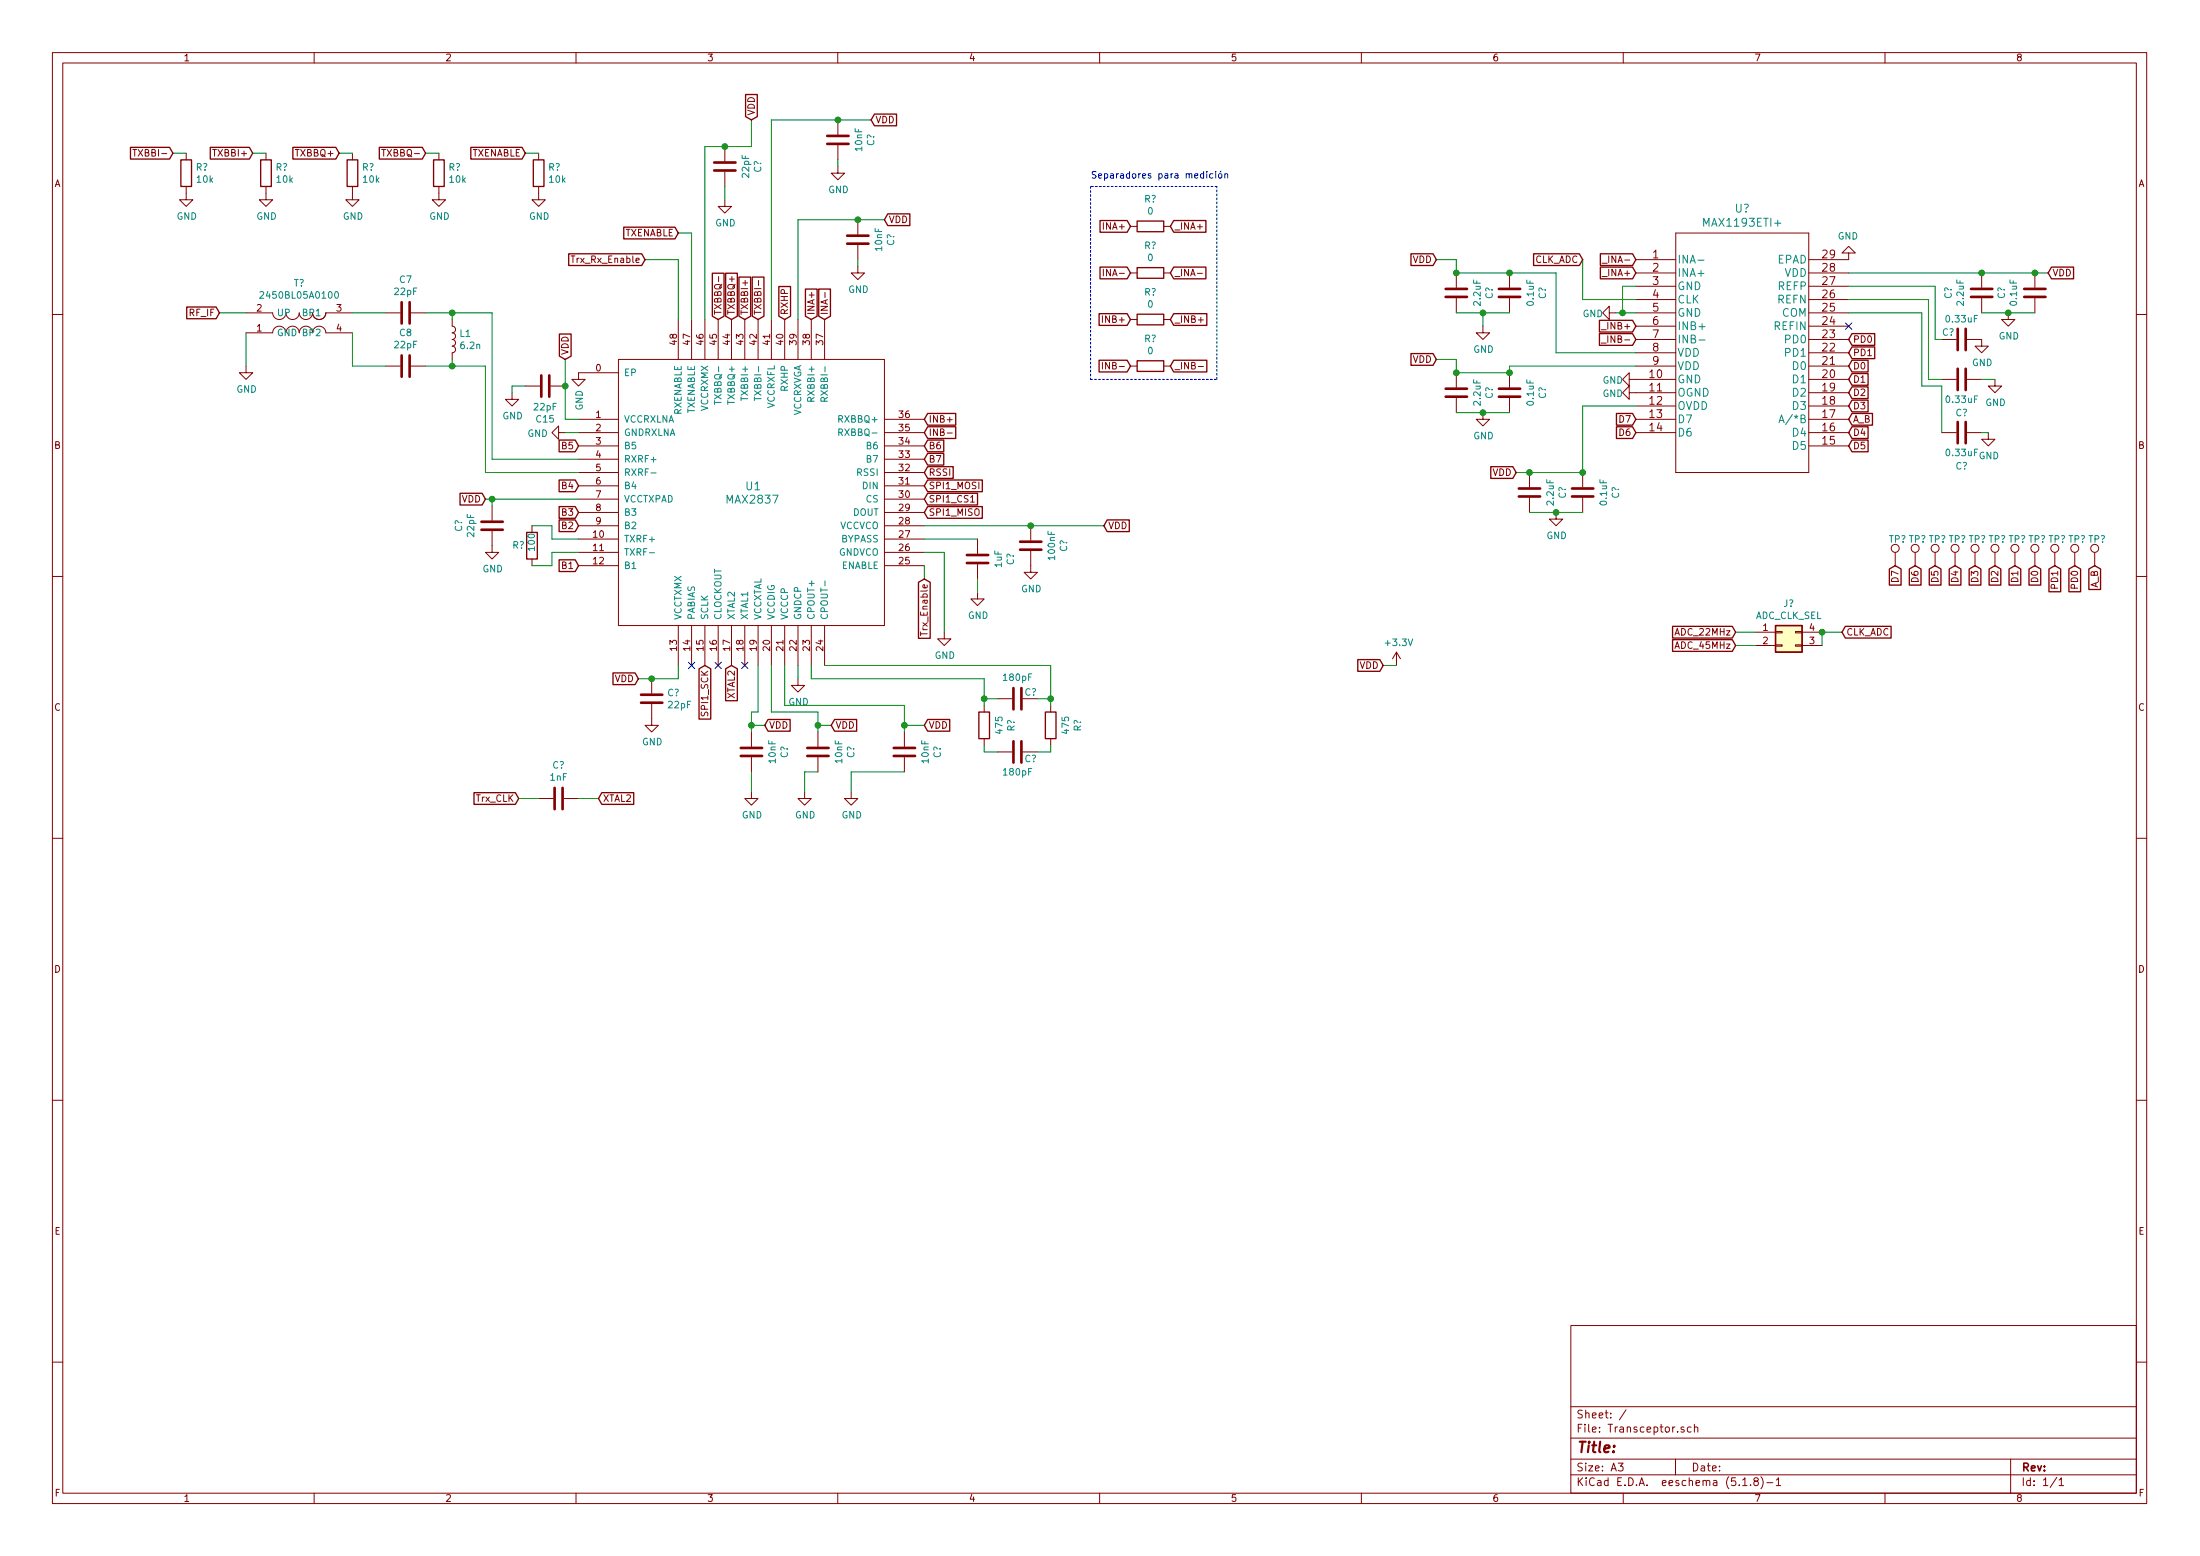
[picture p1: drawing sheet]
<svg xmlns="http://www.w3.org/2000/svg" width="420mm" height="297mm" viewBox="0 0 420 297" stroke-linecap="round" stroke-linejoin="round" font-family="sans-serif">
<g fill="none" stroke="#840000" stroke-width=".19">
<path d="M10 10h400v277h-400zM12 12h396v273.1h-396zM60 10v2M110 10v2M160 10v2M210 10v2M260 10v2M310 10v2M360 10v2M25.4 28.5h.7M25.7 28.5v1.3M35.6 35.6v2.5h1.2l-1.2 1.3-1.3-1.3h1.3"/>
<path d="M35.6 29.2v1.3M50.8 35.6v2.5h1.3l-1.3 1.3-1.3-1.3h1.3M50.8 29.2v1.3M67.3 35.6v2.5h1.3l-1.3 1.3-1.3-1.3h1.3M67.3 29.2v1.3M72.9 28.5h.7M83.8 35.6v2.5h1.3l-1.3 1.3-1.3-1.3h1.3M83.8 29.2v1.3M102.9 35.6v2.5h1.2l-1.2 1.3-1.3-1.3h1.3M102.9 29.2v1.3M138.4 38.1v1.3h1.3l-1.3 1.3-1.2-1.3h1.2M138.4 28v2.8"/>
<path d="M138.4 32.8v2.8M160 31.8v1.3h1.3l-1.3 1.2-1.3-1.2h1.3M160 22.9v2.8M160 27.7v2.8M47 59.7h5.1a1.27 1.27 0 0 0 1.2 1.3 1.27 1.27 0 0 0 1.3-1.3 1.27 1.27 0 0 0 1.3 1.3 1.27 1.27 0 0 0 1.2-1.3 1.27 1.27 0 0 0 1.3 1.3 1.27 1.27 0 0 0 1.3-1.3 1.27 1.27 0 0 0 1.3 1.3 1.27 1.27 0 0 0 1.2-1.3h5.1M73.7 59.7h2.8M78.5 59.7h2.8M137.2 52.8v1M144.9 53.5v1M157.6 55.8v1M163.8 50.8v1.3h1.3l-1.3 1.3-1.2-1.3h1.2M163.8 41.9v2.8"/>
<path d="M163.8 46.8v2.8M210.7 51.4v1.3M215.9 52.1h1.3M215.9 43.2h1.3M222.2 52.1h1.3M222.2 43.2h1.3M228.7 52.2h.9M278.1 52.1v2.8M278.1 56.9v2.8M288.3 52.1v2.8M288.3 56.9v2.8M306 50.3h1"/>
<path d="M307.3 59.7v-1.2l-1.2 1.2 1.2 1.3v-1.3h1.3M312.4 49.6h7.6M312.4 52.1h7.6M312.4 59.7h7.6M312.4 57.2h7.6M312.4 54.6h7.6M320 44.5h25.4v45.7h-25.4zM345.4 52.1h7.7M345.4 59.7h7.7M345.4 57.2h7.7M345.4 54.6h7.7M353.1 48.3h1.2l-1.2-1.3-1.3 1.3h1.3v1.3h-7.7"/>
<path d="M378.5 52.1v2.8M378.5 56.9v2.8M383.5 59.7v1.3h1.3l-1.3 1.3-1.2-1.3h1.2M388.6 52.1v2.8M388.6 56.9v2.8M10 60h2M47 63.5h5.1a1.27 1.27 0 0 1 1.2-1.2 1.27 1.27 0 0 1 1.3 1.2M47 69.9v1.3h1.3l-1.3 1.2-1.3-1.2h1.3M57.1 63.5a1.27 1.27 0 0 1 1.3-1.2 1.27 1.27 0 0 1 1.3 1.2 1.27 1.27 0 0 1 1.3-1.2 1.27 1.27 0 0 1 1.2 1.2h5.1M73.7 69.9h2.8M78.5 69.9h2.8M86.4 61v1.3a.63 .63 0 0 1 .6 .6 .63 .63 0 0 1-.6 .6 .63 .63 0 0 1 .6 .7 .63 .63 0 0 1-.6 .6 .63 .63 0 0 1 .6 .6 .63 .63 0 0 1-.6 .7 .63 .63 0 0 1 .6 .6 .63 .63 0 0 1-.6 .6v1.3"/>
<path d="M97.8 75v1.2h1.3l-1.3 1.3-1.3-1.3h1.3M100.3 73.7h2.8M105.2 73.7h2.7M118.1 68.6h50.8v50.8h-50.8zM118.1 71.2h-7.6v1.2h1.3l-1.3 1.3-1.3-1.3h1.3M129.5 61v7.6M132.1 61v7.6M134.6 61v7.6M137.2 61v7.6M139.7 61v7.6M142.2 61v7.6M144.8 61v7.6"/>
<path d="M147.3 61v7.6M149.9 61v7.6M152.4 61v7.6M154.9 61v7.6M157.5 61v7.6M210.5 60.3v1.3M210.5 69.2v1.2M215.9 69.9h1.3M215.9 61h1.3M222.2 69.9h1.3M222.2 61h1.3M228.9 70h.9"/>
<path d="M278.1 71.2v2.8M278.1 76v2.8M283.2 62.3v1.2h1.3l-1.3 1.3-1.3-1.3h1.3M283.2 78.8v1.2h1.3l-1.3 1.3-1.3-1.3h1.3M288.3 71.2v2.8M288.3 76v2.8M305.8 65.5h1M305.8 63h1M311.1 72.4v-1.2l-1.2 1.2 1.2 1.3v-1.3h8.9M311.1 75v-1.3l-1.2 1.3 1.2 1.2v-1.2h8.9M312.4 77.5h7.6M312.4 69.9h7.6"/>
<path d="M312.4 67.3h7.6M312.4 64.8h7.6M312.4 62.3h7.6M345.4 72.4h7.7M345.4 75h7.7M345.4 77.5h7.7M345.4 69.9h7.7M345.4 67.3h7.7M345.4 64.8h7.7M345.4 62.3h7.7M370.8 72.4h2.8M370.8 64.8h2.8"/>
<path d="M375.7 64.8h2.8v1.3h1.2l-1.2 1.2-1.3-1.2h1.3M375.7 72.4h2.8M381 72.4v1.3h1.3l-1.3 1.3-1.3-1.3h1.3M408 60h2M94 96.6v2.8M106.7 82.6v-1.3l-1.3 1.3 1.3 1.3v-1.3h1.2M110.5 90.2h7.6M110.5 80h7.6M110.5 82.6h7.6M110.5 85.1h7.6M110.5 97.8h7.6M110.5 95.3h7.6"/>
<path d="M110.5 92.7h7.6M110.5 87.7h7.6M168.9 90.2h7.6M168.9 80h7.6M168.9 82.6h7.6M168.9 85.1h7.6M168.9 97.8h7.6M168.9 95.3h7.6M168.9 92.7h7.6M168.9 87.7h7.6M180.9 80.1h1M180.9 82.7h1"/>
<path d="M185.4 95.8h.7M292.1 90.2v2.8M292.1 95v2.8M297.2 97.8v1.3h1.2l-1.2 1.3-1.3-1.3h1.3M302.3 90.2v2.8M302.3 95v2.8M312.4 80h7.6M312.4 82.6h7.6M345.4 80h7.7M345.4 82.6h7.7M345.4 85.1h7.7M370.8 82.6h2.8"/>
<path d="M375.7 82.6h2.8M379.7 82.6v1.3h1.3l-1.3 1.2-1.2-1.2h1.2M10 110h2M94 101.4v4h1.2l-1.2 1.3-1.3-1.3h1.3M101.6 100.4v1.2M101.6 106.7v1.3M110.5 102.9h7.6M110.5 105.4h7.6M110.5 108h7.6M110.5 100.4h7.6M129.5 119.4v7.6M132.1 119.4v7.6"/>
<path d="M134.6 119.4v7.6M137.2 119.4v7.6M139.7 119.4v7.6M142.2 119.4v7.6M144.8 119.4v7.6M147.3 119.4v7.6M149.9 119.4v7.6M152.4 119.4v7.6M154.9 119.4v7.6M157.5 119.4v7.6M168.9 102.9h7.6M168.9 105.4h7.6"/>
<path d="M168.9 108h7.6M168.9 100.4h7.6M186.7 113.1v1.2h1.3l-1.3 1.3-1.3-1.3h1.3M186.7 102.9v2.8M186.7 107.7v2.8M196.8 105.2v4.1h1.3l-1.3 1.2-1.2-1.2h1.2M196.8 100.4v2.8M361.9 105.4v2.6M365.8 105.4v2.6M369.6 105.4v2.6M373.4 105.4v2.6M377.2 105.4v2.6"/>
<path d="M381 105.4v2.6M384.8 105.4v2.6M388.6 105.4v2.6M392.4 105.4v2.6M396.2 105.4v2.6M400 105.4v2.6M408 110h2M124.5 134.4v4.1h1.2l-1.2 1.2-1.3-1.2h1.3M124.5 129.6v2.8M143.5 139.7v2.8M152.4 129.6v1.2h1.3l-1.3 1.3-1.3-1.3h1.3M156.2 139.7v2.8"/>
<path d="M172.7 139.7v2.8M180.3 120.7v1.3h1.3l-1.3 1.2-1.2-1.2h1.2M188 134.7v1.2M190.5 133.4h2.8M200.7 134.7v1.2M266.7 124.5l-.8 1.3M266.7 124.5v2.5M266.7 124.5l.8 1.3M335.3 120.7h3.8M335.3 123.2h3.8M339.1 123.1h1.3v.3h-1.3zM339.1 120.6h1.3v.2h-1.3z"/>
<path d="M342.9 123.1h1.3v.3h-1.3zM342.9 120.6h1.3v.2h-1.3zM344.2 120.7h3.8M344.2 123.2h3.8M102.9 152.4h2.8M107.7 152.4h2.8M143.5 151.2v1.2h1.3l-1.3 1.3-1.3-1.3h1.3M143.5 144.6v2.8M153.7 151.2v1.2h1.2l-1.2 1.3-1.3-1.3h1.3M156.2 144.6v2.8M162.6 151.2v1.2h1.2l-1.2 1.3-1.3-1.3h1.3M172.7 144.6v2.8"/>
<path d="M188 141v1.3M190.5 143.5h2.8M195.3 143.5h2.8M200.7 141v1.3M10 160h2M408 160h2M10 210h2M408 210h2M300 253h108v32.1h-108zM10 260h2M300 278.5h108M300 274.5h108"/>
<path d="M300 268.5h108M309 279.3h1l-.5 .6 .4 .1v.7l-.2 .1-.7-.1M310.5 269.1l-1.2 2M320 278.5v3M321.6 272.5a.37 .37 0 0 0-.6 .1l.1 .2 .5 .2 .1 .1-.2 .3-.5-.1M323 272.5l-.5-.1-.3 .3 .1 .6 .2 .1 .5-.1M323.6 272.5h.1a.37 .37 0 0 1 .6 .1v.8M323.6 271.9v1.5M384 278.5v6.6M408 260h2M60 285.1v1.9M110 285.1v1.9"/>
<path d="M160 285.1v1.9M210 285.1v1.9M260 285.1v1.9M300 281.5h108M310 285.1v1.9M332.8 282.5l.4-.4v1.5M332.8 283.6h.9M334.3 283.5v.1M335.2 282.7l-.3-.2 .1-.2 .2-.2 .5 .1 .1 .2-.1 .2-.5 .1-.3 .3 .1 .5 .2 .1h.3l.3-.3v-.3l-.3-.3M336.3 281.9a1.71 1.71 0 0 1 0 2.3M337.4 283h1.2M339.2 282.5l.4-.4v1.5"/>
<path d="M339.2 283.6h.9M360 285.1v1.9M392.8 282l-1.3 2M393.2 282.5l.5-.4v1.5M393.2 283.6h.9"/>
<circle cx="362" cy="104.7" r=".76"/>
<circle cx="365.8" cy="104.7" r=".76"/>
<circle cx="369.6" cy="104.7" r=".76"/>
<circle cx="373.4" cy="104.7" r=".76"/>
<circle cx="377.2" cy="104.7" r=".76"/>
<circle cx="381" cy="104.7" r=".76"/>
<circle cx="384.8" cy="104.7" r=".76"/>
<circle cx="388.6" cy="104.7" r=".76"/>
<circle cx="392.4" cy="104.7" r=".76"/>
<circle cx="396.2" cy="104.7" r=".76"/>
<circle cx="400.1" cy="104.7" r=".76"/>
</g>
<g fill="none" stroke="#840000" stroke-width=".25">
<path d="M142.4 18h2.2v4.3l-1.1 .6-1.1-.6zM24.9 28.1h7.5l.6 1.1-.6 1.2h-7.5zM34.5 30.5h2.1v5.1h-2.1zM40.2 28.1h7.4l.7 1.1-.7 1.2h-7.4zM49.8 30.5h2v5.1h-2zM55.9 28.1h8.2l.7 1.1-.7 1.2h-8.2zM66.3 30.5h2v5.1h-2zM72.4 28.1h8.2l.7 1.1-.7 1.2h-8.2zM82.8 30.5h2v5.1h-2zM89.9 28.1h9.8l.6 1.1-.6 1.2h-9.8zM101.9 30.5h2v5.1h-2zM167 21.8h4.2v2.2h-4.2l-.6-1.1z"/>
<path d="M35.7 58.6h5.6l.6 1.1-.6 1.1h-5.6zM108.6 48.4h14l.6 1.2-.6 1.1h-14zM119.1 43.4h9.8l.6 1.1-.6 1.1h-9.8zM136 52.2h2.3v8.2l-1.1 .6-1.2-.6zM138.6 52.2h2.2v8.2l-1.1 .6-1.1-.6zM141.1 52.9h2.3v7.5l-1.2 .6-1.1-.6zM143.7 52.9h2.2v7.5l-1.1 .6-1.1-.6zM148.7 54.7h2.3v5.7l-1.1 .6-1.2-.6zM153.8 55.2h2.3v5.2l-1.2 .6-1.1-.6zM156.4 55.2h2.2v5.2l-1.1 .6-1.1-.6zM169.5 40.8h4.3v2.3h-4.3l-.6-1.2zM209.9 59.9h5.4l.6 1.1-.6 1.1h-5.4z"/>
<path d="M210.1 51h5.2l.6 1.1-.6 1.1h-5.2zM210.1 42.1h5.2l.6 1.1-.6 1.1h-5.2zM217.2 42.2h5v2h-5zM217.2 51.1h5v2h-5zM217.2 60h5v2h-5zM224.2 59.9h6.3v2.2h-6.3l-.7-1.1zM224.2 51h6.1v2.2h-6.1l-.7-1.1zM224.2 42.1h6.1v2.2h-6.1l-.7-1.1zM269.5 48.4h4.2l.6 1.2-.6 1.1h-4.2zM292.9 48.4h8.7l.7 1.2-.7 1.1h-8.7zM305.6 48.4h6.2l.6 1.2-.6 1.1h-6.2zM305.6 51h6.2l.6 1.1-.6 1.1h-6.2z"/>
<path d="M391.8 51h4.2v2.2h-4.2l-.6-1.1zM106.8 63.8h2.3v4.2l-1.2 .6-1.1-.6zM177.2 78.9h5.3v2.3h-5.3l-.7-1.2zM209.9 68.8h5.4l.6 1.1-.6 1.1h-5.4zM217.2 68.9h5v2h-5zM224.2 68.8h6.3v2.2h-6.3l-.7-1.1zM269.5 67.5h4.2l.6 1.1-.6 1.1h-4.2zM305.5 63.7h6.3l.6 1.1-.6 1.1h-6.3zM305.5 61.1h6.3l.6 1.2-.6 1.1h-6.3zM308.7 78.9h3.1l.6 1.1-.6 1.2h-3.1zM353.7 73.8h3.1v2.3h-3.1l-.6-1.1zM353.7 63.7h4.3v2.2h-4.3l-.6-1.1z"/>
<path d="M353.7 66.2h4.3v2.3h-4.3l-.6-1.2zM353.7 68.8h3.1v2.2h-3.1l-.6-1.1zM353.7 71.3h3.1v2.2h-3.1l-.6-1.1zM353.7 76.4h3.1v2.2h-3.1l-.6-1.1zM353.7 78.9h3.9v2.3h-3.9l-.6-1.2zM87.9 94.2h4.2l.6 1.1-.6 1.1h-4.2zM106.8 91.6h3.1l.6 1.1-.6 1.2h-3.1zM106.8 84h3.1l.6 1.1-.6 1.1h-3.1zM106.8 96.7h3.1l.6 1.1-.6 1.1h-3.1zM106.8 99.2h3.1l.6 1.2-.6 1.1h-3.1zM177.2 84h3v2.2h-3l-.7-1.1zM177.2 86.5h3v2.3h-3l-.7-1.1z"/>
<path d="M177.2 81.5h5.3v2.2h-5.3l-.7-1.1zM177.2 96.7h10.4v2.2h-10.4l-.7-1.1zM177.2 94.2h9.5v2.2h-9.5l-.7-1.1zM177.2 91.6h10.4v2.3h-10.4l-.7-1.2zM177.2 89.1h4.8v2.2h-4.8l-.7-1.1zM211.5 99.2h4.2v2.3h-4.2l-.7-1.1zM284.7 89.1h4.2l.7 1.1-.7 1.1h-4.2zM308.7 81.5h3.1l.6 1.1-.6 1.1h-3.1zM353.7 81.5h3.1v2.2h-3.1l-.6-1.1zM353.7 84h3.1v2.2h-3.1l-.6-1.1zM100.6 101.6h2v5.1h-2zM106.8 106.9h3.1l.6 1.1-.6 1.1h-3.1z"/>
<path d="M175.4 111.2l1.1-.7 1.1 .7v10.7h-2.2zM319.4 119.6h11.4l.7 1.1-.7 1.1h-11.4zM339.1 119.4h5.1v5.1h-5.1zM352.4 119.6h8.8v2.2h-8.8l-.6-1.1zM360.8 108.6l1.1-.6 1.2 .6v3.1h-2.3zM364.6 108.6l1.2-.6 1.1 .6v3.1h-2.3zM368.5 108.6l1.1-.6 1.1 .6v3.1h-2.2zM372.3 108.6l1.1-.6 1.1 .6v3.1h-2.2zM376.1 108.6l1.1-.6 1.1 .6v3.1h-2.2zM379.9 108.6l1.1-.6 1.1 .6v3.1h-2.2zM383.7 108.6l1.1-.6 1.1 .6v3.1h-2.2zM387.5 108.6l1.1-.6 1.1 .6v3.1h-2.2z"/>
<path d="M391.3 108.6l1.1-.6 1.1 .6v4.4h-2.2zM395.1 108.6l1.1-.6 1.2 .6v4.4h-2.3zM398.9 108.6l1.1-.6 1.2 .6v3.9h-2.3zM117.1 128.5h4.2l.6 1.1-.6 1.1h-4.2zM133.5 127.7l1.1-.7 1.1 .7v9.6h-2.2zM138.6 127.7l1.1-.7 1.1 .7v6.1h-2.2zM146.7 137.3h4.2v2.3h-4.2l-.7-1.1zM159.4 137.3h4.2v2.3h-4.2l-.7-1.1zM177.2 137.3h4.2v2.3h-4.2l-.7-1.1zM186.9 135.9h2.1v5.1h-2.1zM199.6 135.9h2.1v5.1h-2.1zM259.3 125.9h4.2l.7 1.1-.7 1.2h-4.2z"/>
<path d="M319.4 122.1h11.4l.7 1.1-.7 1.1h-11.4zM90.5 151.3h7.9l.7 1.1-.7 1.2h-7.9zM114.9 151.3h6.1v2.3h-6.1l-.6-1.2z"/>
</g>
<g fill="none" stroke="#008484" stroke-width=".19">
<path d="M49.6 55.8l.5-.1 .3 .3-.8 .9h.8M64 55.8l.2-.1a.67 .67 0 0 1 .5 .6 .67 .67 0 0 1-.5 .6l-.3-.4zM324.3 49.7h1.1M136.4 76.5v.7M144.1 75.8v.7M157.4 76.6v-.6l-.2-.1h-.3l-.1 .7h1.2M158 75.9l-.6 .4M324.5 64.9h1.1M124.3 90.3h1M160.2 82.5l.7-.1v-.4l-.7-.1v1.2M339.8 80.7l.4-1.5 .5 1.5M339.9 80.3h.7"/>
<path d="M124 105.5h1M157.6 110.9v.9"/>
</g>
<g fill="none" stroke="#840000" stroke-width=".51">
<path d="M136.4 31h4.1M136.4 32.5h4.1M158 25.9h4.1M158 27.5h4.1M76.7 57.7v4.1M78.2 57.7v4.1M161.8 45h4.1M161.8 46.5h4.1M276.1 56.7h4.1M276.1 55.2h4.1M286.3 56.7h4M286.3 55.2h4"/>
<path d="M376.4 56.7h4.1M376.4 55.2h4.1M386.6 56.7h4.1M386.6 55.2h4.1M76.7 67.9v4M78.2 67.9v4M103.4 71.7v4M104.9 71.7v4M276.1 74.2h4.1M276.1 75.7h4.1M286.3 74.2h4M286.3 75.7h4"/>
<path d="M373.9 62.8v4M373.9 70.4v4.1M375.4 62.8v4M375.4 70.4v4.1M91.9 99.6h4.1M290.1 93.3h4M290.1 94.8h4M300.2 93.3h4.1M300.2 94.8h4.1M373.9 80.6v4M375.4 80.6v4M91.9 101.1h4.1"/>
<path d="M184.7 106h4M184.7 107.5h4M194.8 103.4h4.1M194.8 104.9h4.1M122.4 134.1h4.1M122.4 132.6h4.1M193.5 131.4v4M195.1 131.4v4M105.9 150.4v4.1M107.4 150.4v4.1M141.5 142.8h4M141.5 144.3h4"/>
<path d="M154.2 142.8h4M154.2 144.3h4M170.7 142.8h4.1M170.7 144.3h4.1M193.5 141.5v4.1M195.1 141.5v4.1"/>
</g>
<path d="M339.1 119.4h5.1v5.1h-5.1z" fill="#ffffc2" stroke="#ffffc2" stroke-width=".19"/>
<path d="M208.3 35.6v36.8M232.4 35.6h-24.1M208.3 72.4h24.1M232.4 72.4v-36.8" fill="none" stroke="#0000c2" stroke-width=".19" stroke-dasharray=".4 .4"/>
<g fill="none" stroke="#008400" stroke-width=".19">
<path d="M33 29.2h2.6M48.3 29.2h2.5M64.8 29.2h2.5M81.3 29.2h2.5M100.3 29.2h2.6M138.4 35.6v2.5M143.5 22.9v5.1h-8.9v33M160 30.5v1.3M166.4 22.9h-19.1v38.1M41.9 59.7h5.1M67.3 59.7h6.4M81.3 59.7h12.7v28h16.5"/>
<path d="M86.4 59.7v1.3M123.2 49.6h6.3v11.4M129.5 44.5h2.6v16.5M163.8 49.6v1.2M168.9 41.9h-16.5v19.1M274.3 49.6h3.8v2.5h19.1v15.2h15.2M278.1 59.7h10.2M283.2 59.7v2.6M302.3 49.6v7.6h10.1M308.6 59.7h3.8M312.4 54.6h-2.5v5.1M353.1 54.6h16.5v10.2h1.2"/>
<path d="M353.1 59.7h13.9v14h3.8v8.9M353.1 57.2h15.2v15.2h2.5M353.1 52.1h38.1M378.5 59.7h10.1M47 63.5v6.4M67.3 63.5v6.4h6.4M81.3 69.9h11.4v20.3h17.8M86.4 68.6v1.3M100.3 73.7h-2.5v1.3M107.9 68.6v11.4h2.6M274.3 68.6h3.8v2.6h10.2v-1.3h24.1M278.1 78.8h10.2"/>
<path d="M312.4 77.5h-10.1v12.7h-12.7M378.5 72.4h2.5M92.7 95.3h17.8M94 95.3v1.3M107.9 82.6h2.6M292.1 97.8h10.2M378.5 82.6h1.2M101.6 100.4h3.8v2.5h5.1M110.5 105.4h-5.1v2.6h-3.8M176.5 108v2.5M176.5 100.4h34.3M176.5 105.4h3.8v15.3"/>
<path d="M176.5 102.9h10.2M186.7 110.5v2.6M129.5 127v2.6h-7.6M143.5 138.5h2.5M144.8 127v8.9h-1.3v3.8M147.3 127v8.9h8.9v3.8M149.9 127v7.7h22.8v5M152.4 127v2.6M154.9 127v2.6h33.1v5.1M156.2 138.5h2.5M157.5 127h43.2v7.7M172.7 138.5h3.8"/>
<path d="M188 133.4h2.5M198.1 133.4h2.6M264.2 127h2.5M331.5 120.7h3.8M331.5 123.2h3.8M351.8 120.7h-3.8v2.5M99.1 152.4h3.8M110.5 152.4h3.8M143.5 147.4v3.8M156.2 147.4h-2.5v3.8M172.7 147.4h-10.1v3.8M188 142.3v1.2h2.5"/>
<path d="M200.7 142.3v1.2h-2.6"/>
</g>
<path d="M230.5 32.7v.2M231.6 33.2h-.3l-.3 .2 .1 .5h.5M232.2 32.7v.2M232.2 33.2v.8M232.8 33.2h.3l.3 .2v.4l-.3 .2-.3-.1-.1-.1zM233.2 32.7l-.2 .2M233.9 33.3l.2-.1h.3l.1 .8M233.9 33.2v.8" fill="none" stroke="#0000c2" stroke-width=".19"/>
<g fill="#008400" stroke="#008400" stroke-width=".25">
<circle cx="172.7" cy="138.5" r=".51"/>
<circle cx="108" cy="73.7" r=".51"/>
<circle cx="383.5" cy="59.7" r=".51"/>
<circle cx="86.4" cy="69.9" r=".51"/>
<circle cx="278.1" cy="71.2" r=".51"/>
<circle cx="378.5" cy="52.1" r=".51"/>
<circle cx="94" cy="95.3" r=".51"/>
<circle cx="163.8" cy="41.9" r=".51"/>
<circle cx="288.3" cy="52.1" r=".51"/>
<circle cx="196.9" cy="100.4" r=".51"/>
<circle cx="288.3" cy="71.2" r=".51"/>
<circle cx="86.4" cy="59.7" r=".51"/>
<circle cx="283.2" cy="78.8" r=".51"/>
<circle cx="297.2" cy="97.8" r=".51"/>
<circle cx="156.2" cy="138.5" r=".51"/>
<circle cx="283.2" cy="59.7" r=".51"/>
<circle cx="302.3" cy="90.2" r=".51"/>
<circle cx="160" cy="22.9" r=".51"/>
<circle cx="124.5" cy="129.6" r=".51"/>
<circle cx="278.1" cy="52.1" r=".51"/>
<circle cx="200.7" cy="133.4" r=".51"/>
<circle cx="143.5" cy="138.5" r=".51"/>
<circle cx="138.4" cy="28" r=".51"/>
<circle cx="188" cy="133.4" r=".51"/>
<circle cx="388.6" cy="52.1" r=".51"/>
<circle cx="292.1" cy="90.2" r=".51"/>
<circle cx="348" cy="120.7" r=".51"/>
<circle cx="309.9" cy="59.7" r=".51"/>
</g>
<path d="M352.5 61.7l1.2 1.2M353.7 61.7l-1.2 1.2M131.5 126.4l1.2 1.2M132.7 126.4l-1.2 1.2M136.6 126.4l1.2 1.2M137.8 126.4l-1.2 1.2M141.6 126.4l1.2 1.2M142.8 126.4l-1.2 1.2" fill="none" stroke="#000084" stroke-width=".19"/>
<text font-size="2.8" fill="#840000" x="301" y="277.3">Title:</text>
<g font-size="2.1" fill="#008484">
<text x="331.3" y="40.6">U?</text>
<text x="325.8" y="43.3">MAX1193ETI+</text>
<text x="320.3" y="50.3">INA-</text>
<text x="320.3" y="52.8">INA+</text>
<text x="339.4" y="50.3">EPAD</text>
<text x="340.8" y="52.8">VDD</text>
<text x="320.3" y="55.4">GND</text>
<text x="320.3" y="57.9">CLK</text>
<text x="339.5" y="57.9">REFN</text>
<text x="339.6" y="55.4">REFP</text>
<text x="320.3" y="60.5">GND</text>
<text x="320.3" y="63">INB+</text>
<text x="320.3" y="65.5">INB-</text>
<text x="338.9" y="63">REFIN</text>
<text x="340.3" y="60.5">COM</text>
<text x="341.1" y="65.5">PD0</text>
<text x="320.3" y="68.1">VDD</text>
<text x="320.3" y="70.6">VDD</text>
<text x="341.1" y="68.1">PD1</text>
<text x="342.5" y="70.6">D0</text>
<text x="320.3" y="73.2">GND</text>
<text x="320.3" y="75.7">OGND</text>
<text x="342.5" y="75.7">D2</text>
<text x="342.5" y="73.2">D1</text>
<text x="320.3" y="78.2">OVDD</text>
<text x="320.3" y="80.8">D7</text>
<text x="320.3" y="83.3">D6</text>
<text x="340.8" y="80.8">A/*B</text>
<text x="342.5" y="83.3">D4</text>
<text x="342.5" y="78.2">D3</text>
<text x="342.5" y="85.9">D5</text>
<text x="142.5" y="93.6">U1</text>
<text x="138.9" y="96.1">MAX2837</text>
</g>
<g font-size="2.1" fill="#840000">
<text x="315.6" y="49.3">1</text>
<text x="315.6" y="51.9">2</text>
<text x="348.1" y="51.9">28</text>
<text x="348.1" y="49.3">29</text>
<text x="315.6" y="54.4">3</text>
<text x="315.6" y="56.9">4</text>
<text x="315.6" y="59.5">5</text>
<text x="348.1" y="59.5">25</text>
<text x="348.1" y="56.9">26</text>
<text x="348.1" y="54.4">27</text>
<text x="315.6" y="62">6</text>
<text x="315.6" y="64.6">7</text>
<text x="348.1" y="64.6">23</text>
<text x="348.1" y="62">24</text>
<text x="315.6" y="67.1">8</text>
<text x="315.6" y="69.6">9</text>
<text x="348.1" y="69.6">21</text>
<text x="348.1" y="67.1">22</text>
<text x="315.1" y="72.2">10</text>
<text x="315.1" y="74.7">11</text>
<text x="315.1" y="77.3">12</text>
<text x="348.1" y="77.3">18</text>
<text x="348.1" y="74.7">19</text>
<text x="348.1" y="72.2">20</text>
<text x="315.1" y="79.8">13</text>
<text x="315.1" y="82.3">14</text>
<text x="348.1" y="82.3">16</text>
<text x="348.1" y="79.8">17</text>
<text x="348.1" y="84.9">15</text>
<text x="301" y="273.5">File: Transceptor.sch</text>
<text x="301" y="270.8">Sheet: /</text>
<text x="301" y="280.9">Size: A3</text>
<text x="323" y="280.9">Date:</text>
<text x="386" y="280.9">Rev:</text>
<text x="301" y="283.7">KiCad E.D.A. eeschema (5.1.8)-1</text>
<text x="386" y="283.7">Id: 1/1</text>
</g>
<g font-size="1.8" fill="#840000">
<text x="35" y="11.7">1</text>
<text x="85" y="11.7">2</text>
<text x="135" y="11.7">3</text>
<text x="185" y="11.7">4</text>
<text x="235" y="11.7">5</text>
<text x="285" y="11.7">6</text>
<text x="335" y="11.7">7</text>
<text x="385" y="11.7">8</text>
<text x="144.1" y="22.1" transform="rotate(-90 144.1 22.1)">VDD</text>
<text x="167.2" y="23.5">VDD</text>
<text x="26.3" y="29.9">TXBBI-</text>
<text x="41.1" y="29.9">TXBBI+</text>
<text x="56.8" y="29.9">TXBBQ+</text>
<text x="73.7" y="29.9">TXBBQ-</text>
<text x="90" y="29.9">TXENABLE</text>
<text x="10.4" y="35.7">A</text>
<text x="408.4" y="35.7">A</text>
<text x="119.2" y="45.1">TXENABLE</text>
<text x="169.7" y="42.6">VDD</text>
<text x="211" y="43.9">INA+</text>
<text x="224.3" y="43.9">_INA+</text>
<text x="109.6" y="50.2">Trx_Rx_Enable</text>
<text x="211.5" y="52.7">INA-</text>
<text x="224.3" y="52.7">_INA-</text>
<text x="269.8" y="50.2">VDD</text>
<text x="293" y="50.2">CLK_ADC</text>
<text x="306.6" y="52.7">_INA+</text>
<text x="307" y="50.2">_INA-</text>
<text x="391.9" y="52.7">VDD</text>
<text x="49" y="59.5">2</text>
<text x="64.3" y="59.5">3</text>
<text x="36.2" y="60.4">RF_IF</text>
<text x="49" y="63.3">1</text>
<text x="64.3" y="63.3">4</text>
<text x="129.3" y="65.8" transform="rotate(-90 129.3 65.8)">48</text>
<text x="131.8" y="65.8" transform="rotate(-90 131.8 65.8)">47</text>
<text x="134.4" y="65.8" transform="rotate(-90 134.4 65.8)">46</text>
<text x="136.9" y="65.8" transform="rotate(-90 136.9 65.8)">45</text>
<text x="137.8" y="60.2" transform="rotate(-90 137.8 60.2)">TXBBQ-</text>
<text x="139.4" y="65.8" transform="rotate(-90 139.4 65.8)">44</text>
<text x="140.3" y="60.2" transform="rotate(-90 140.3 60.2)">TXBBQ+</text>
<text x="142" y="65.8" transform="rotate(-90 142 65.8)">43</text>
<text x="142.9" y="60.2" transform="rotate(-90 142.9 60.2)">TXBBI+</text>
<text x="144.5" y="65.8" transform="rotate(-90 144.5 65.8)">42</text>
<text x="145.4" y="60.2" transform="rotate(-90 145.4 60.2)">TXBBI-</text>
<text x="147.1" y="65.8" transform="rotate(-90 147.1 65.8)">41</text>
<text x="149.6" y="65.8" transform="rotate(-90 149.6 65.8)">40</text>
<text x="150.5" y="60.2" transform="rotate(-90 150.5 60.2)">RXHP</text>
<text x="152.1" y="65.8" transform="rotate(-90 152.1 65.8)">39</text>
<text x="154.7" y="65.8" transform="rotate(-90 154.7 65.8)">38</text>
<text x="155.6" y="60.2" transform="rotate(-90 155.6 60.2)">INA+</text>
<text x="157.2" y="65.8" transform="rotate(-90 157.2 65.8)">37</text>
<text x="158.1" y="60.2" transform="rotate(-90 158.1 60.2)">INA-</text>
<text x="211" y="61.6">INB+</text>
<text x="224.3" y="61.6">_INB+</text>
<text x="306.6" y="62.9">_INB+</text>
<text x="307" y="65.4">_INB-</text>
<text x="353.8" y="65.4">PD0</text>
<text x="108.6" y="67.8" transform="rotate(-90 108.6 67.8)">VDD</text>
<text x="113.8" y="70.9">0</text>
<text x="211.5" y="70.5">INB-</text>
<text x="224.3" y="70.5">_INB-</text>
<text x="269.8" y="69.3">VDD</text>
<text x="353.8" y="68">PD1</text>
<text x="353.8" y="70.5">D0</text>
<text x="353.8" y="75.6">D2</text>
<text x="353.8" y="73.1">D1</text>
<text x="113.8" y="79.8">1</text>
<text x="113.8" y="82.3">2</text>
<text x="171.8" y="82.3">35</text>
<text x="171.8" y="79.8">36</text>
<text x="177.3" y="80.7">INB+</text>
<text x="177.3" y="83.2">INB-</text>
<text x="309.4" y="83.2">D6</text>
<text x="309.4" y="80.7">D7</text>
<text x="353.8" y="78.1">D3</text>
<text x="353.8" y="80.7">A_B</text>
<text x="353.8" y="83.2">D4</text>
<text x="10.4" y="85.7">B</text>
<text x="107.4" y="85.8">B5</text>
<text x="113.8" y="84.9">3</text>
<text x="113.8" y="87.4">4</text>
<text x="113.8" y="90">5</text>
<text x="171.8" y="90">32</text>
<text x="171.8" y="87.4">33</text>
<text x="171.8" y="84.9">34</text>
<text x="177.3" y="85.8">B6</text>
<text x="177.3" y="88.3">B7</text>
<text x="353.8" y="85.8">D5</text>
<text x="408.4" y="85.7">B</text>
<text x="88.2" y="95.9">VDD</text>
<text x="107.4" y="93.4">B4</text>
<text x="113.8" y="92.5">6</text>
<text x="113.8" y="95">7</text>
<text x="171.8" y="95">30</text>
<text x="171.8" y="92.5">31</text>
<text x="177.3" y="95.9">SPI1_CS1</text>
<text x="177.3" y="93.4">SPI1_MOSI</text>
<text x="177.3" y="90.8">RSSI</text>
<text x="285" y="90.8">VDD</text>
<text x="107.4" y="98.5">B3</text>
<text x="107.4" y="101">B2</text>
<text x="113.8" y="97.6">8</text>
<text x="113.8" y="100.1">9</text>
<text x="171.8" y="100.1">28</text>
<text x="171.8" y="97.6">29</text>
<text x="177.3" y="98.5">SPI1_MISO</text>
<text x="211.6" y="101">VDD</text>
<text x="113.3" y="102.7">10</text>
<text x="113.3" y="105.2">11</text>
<text x="113.3" y="107.7">12</text>
<text x="171.8" y="107.7">25</text>
<text x="171.8" y="105.2">26</text>
<text x="171.8" y="102.7">27</text>
<text x="107.4" y="108.6">B1</text>
<text x="362.6" y="111" transform="rotate(-90 362.6 111)">D7</text>
<text x="366.4" y="111" transform="rotate(-90 366.4 111)">D6</text>
<text x="370.2" y="111" transform="rotate(-90 370.2 111)">D5</text>
<text x="374" y="111" transform="rotate(-90 374 111)">D4</text>
<text x="377.8" y="111" transform="rotate(-90 377.8 111)">D3</text>
<text x="381.6" y="111" transform="rotate(-90 381.6 111)">D2</text>
<text x="385.4" y="111" transform="rotate(-90 385.4 111)">D1</text>
<text x="389.3" y="111" transform="rotate(-90 389.3 111)">D0</text>
<text x="393.1" y="112.2" transform="rotate(-90 393.1 112.2)">PD1</text>
<text x="396.9" y="112.2" transform="rotate(-90 396.9 112.2)">PD0</text>
<text x="400.7" y="112.3" transform="rotate(-90 400.7 112.3)">A_B</text>
<text x="129.3" y="124.2" transform="rotate(-90 129.3 124.2)">13</text>
<text x="131.8" y="124.2" transform="rotate(-90 131.8 124.2)">14</text>
<text x="134.4" y="124.2" transform="rotate(-90 134.4 124.2)">15</text>
<text x="136.9" y="124.2" transform="rotate(-90 136.9 124.2)">16</text>
<text x="139.4" y="124.2" transform="rotate(-90 139.4 124.2)">17</text>
<text x="142" y="124.2" transform="rotate(-90 142 124.2)">18</text>
<text x="144.5" y="124.2" transform="rotate(-90 144.5 124.2)">19</text>
<text x="147.1" y="124.2" transform="rotate(-90 147.1 124.2)">20</text>
<text x="149.6" y="124.2" transform="rotate(-90 149.6 124.2)">21</text>
<text x="152.1" y="124.2" transform="rotate(-90 152.1 124.2)">22</text>
<text x="154.7" y="124.2" transform="rotate(-90 154.7 124.2)">23</text>
<text x="157.2" y="124.2" transform="rotate(-90 157.2 124.2)">24</text>
<text x="177.2" y="120.8" transform="rotate(-90 177.2 120.8)">Trx_Enable</text>
<text x="320.3" y="121.3">ADC_22MHz</text>
<text x="320.3" y="123.9">ADC_45MHz</text>
<text x="336.7" y="120.4">1</text>
<text x="336.7" y="123">2</text>
<text x="345.6" y="123">3</text>
<text x="345.6" y="120.4">4</text>
<text x="352.6" y="121.3">CLK_ADC</text>
<text x="117.4" y="130.2">VDD</text>
<text x="259.6" y="127.7">VDD</text>
<text x="10.4" y="135.7">C</text>
<text x="135.3" y="136.4" transform="rotate(-90 135.3 136.4)">SPI1_SCK</text>
<text x="140.3" y="133.4" transform="rotate(-90 140.3 133.4)">XTAL2</text>
<text x="408.4" y="135.7">C</text>
<text x="146.8" y="139.1">VDD</text>
<text x="159.5" y="139.1">VDD</text>
<text x="177.3" y="139.1">VDD</text>
<text x="90.9" y="153.1">Trx_CLK</text>
<text x="115.1" y="153.1">XTAL2</text>
<text x="10.4" y="185.7">D</text>
<text x="408.4" y="185.7">D</text>
<text x="10.4" y="235.7">E</text>
<text x="408.4" y="235.7">E</text>
<text x="10.5" y="285.7">F</text>
<text x="35" y="286.7">1</text>
<text x="85" y="286.7">2</text>
<text x="135" y="286.7">3</text>
<text x="185" y="286.7">4</text>
<text x="235" y="286.7">5</text>
<text x="285" y="286.7">6</text>
<text x="335" y="286.7">7</text>
<text x="385" y="286.7">8</text>
<text x="408.5" y="285.7">F</text>
</g>
<g font-size="1.8" fill="#008484">
<text x="164.7" y="28.8" transform="rotate(-90 164.7 28.8)">10nF</text>
<text x="167" y="27.9" transform="rotate(-90 167 27.9)">C?</text>
<text x="37.4" y="32.6">R?</text>
<text x="37.7" y="34.9">10k</text>
<text x="52.7" y="32.6">R?</text>
<text x="52.9" y="34.9">10k</text>
<text x="69.2" y="32.6">R?</text>
<text x="69.4" y="34.9">10k</text>
<text x="85.7" y="32.6">R?</text>
<text x="85.9" y="34.9">10k</text>
<text x="104.7" y="32.6">R?</text>
<text x="105" y="34.9">10k</text>
<text x="143.1" y="33.8" transform="rotate(-90 143.1 33.8)">22pF</text>
<text x="145.4" y="33" transform="rotate(-90 145.4 33)">C?</text>
<text x="33.7" y="41.9">GND</text>
<text x="49" y="41.9">GND</text>
<text x="65.5" y="41.9">GND</text>
<text x="82" y="41.9">GND</text>
<text x="101" y="41.9">GND</text>
<text x="158.2" y="36.9">GND</text>
<text x="218.5" y="38.6">R?</text>
<text x="219.2" y="41">0</text>
<text x="136.6" y="43.2">GND</text>
<text x="168.5" y="47.8" transform="rotate(-90 168.5 47.8)">10nF</text>
<text x="170.8" y="46.9" transform="rotate(-90 170.8 46.9)">C?</text>
<text x="218.5" y="47.5">R?</text>
<text x="351" y="45.7">GND</text>
<text x="219.2" y="49.8">0</text>
<text x="50.4" y="57">2450BL05A0100</text>
<text x="56.1" y="54.7">T?</text>
<text x="75.4" y="56.3">22pF</text>
<text x="76.4" y="54">C7</text>
<text x="162" y="55.9">GND</text>
<text x="218.5" y="56.4">R?</text>
<text x="219.2" y="58.7">0</text>
<text x="282.8" y="58.2" transform="rotate(-90 282.8 58.2)">2.2uF</text>
<text x="285.1" y="57.1" transform="rotate(-90 285.1 57.1)">C?</text>
<text x="292.9" y="58.2" transform="rotate(-90 292.9 58.2)">0.1uF</text>
<text x="295.2" y="57.1" transform="rotate(-90 295.2 57.1)">C?</text>
<text x="372.7" y="57.1" transform="rotate(-90 372.7 57.1)">C?</text>
<text x="375.1" y="58.2" transform="rotate(-90 375.1 58.2)">2.2uF</text>
<text x="382.9" y="57.1" transform="rotate(-90 382.9 57.1)">C?</text>
<text x="385.2" y="58.2" transform="rotate(-90 385.2 58.2)">0.1uF</text>
<text x="52.8" y="64.2">GND</text>
<text x="52.8" y="60.4">UP</text>
<text x="58" y="60.4">BP1</text>
<text x="58" y="64.2">BP2</text>
<text x="76.4" y="64.2">C8</text>
<text x="87.9" y="64.3">L1</text>
<text x="218.5" y="65.3">R?</text>
<text x="302.3" y="60.5">GND</text>
<text x="370.9" y="64.1">C?</text>
<text x="371.8" y="61.6">0.33uF</text>
<text x="381.7" y="64.8">GND</text>
<text x="75.4" y="66.5">22pF</text>
<text x="88.1" y="66.6">6.2n</text>
<text x="119.1" y="71.8">EP</text>
<text x="219.2" y="67.6">0</text>
<text x="281.4" y="67.3">GND</text>
<text x="376.6" y="69.9">GND</text>
<text x="45.2" y="75">GND</text>
<text x="137.8" y="76.4" transform="rotate(-90 137.8 76.4)">TXBBQ-</text>
<text x="140.3" y="76.8" transform="rotate(-90 140.3 76.8)">TXBBQ+</text>
<text x="142.9" y="76" transform="rotate(-90 142.9 76)">TXBBI+</text>
<text x="145.4" y="75.5" transform="rotate(-90 145.4 75.5)">TXBBI-</text>
<text x="148" y="78" transform="rotate(-90 148 78)">VCCRXFL</text>
<text x="150.5" y="74.5" transform="rotate(-90 150.5 74.5)">RXHP</text>
<text x="155.6" y="76.2" transform="rotate(-90 155.6 76.2)">RXBBI+</text>
<text x="158.1" y="75.7" transform="rotate(-90 158.1 75.7)">RXBBI-</text>
<text x="282.8" y="77.3" transform="rotate(-90 282.8 77.3)">2.2uF</text>
<text x="285.1" y="76.1" transform="rotate(-90 285.1 76.1)">C?</text>
<text x="292.9" y="77.3" transform="rotate(-90 292.9 77.3)">0.1uF</text>
<text x="295.2" y="76.1" transform="rotate(-90 295.2 76.1)">C?</text>
<text x="306.1" y="73.2">GND</text>
<text x="306.1" y="75.8">GND</text>
<text x="371.9" y="76.9">0.33uF</text>
<text x="379.2" y="77.5">GND</text>
<text x="96" y="80">GND</text>
<text x="100.7" y="83.4">GND</text>
<text x="102.1" y="78.3">22pF</text>
<text x="102.5" y="80.7">C15</text>
<text x="111.3" y="78.4" transform="rotate(-90 111.3 78.4)">GND</text>
<text x="119.1" y="80.7">VCCRXLNA</text>
<text x="119.1" y="83.2">GNDRXLNA</text>
<text x="130.2" y="79.4" transform="rotate(-90 130.2 79.4)">RXENABLE</text>
<text x="132.7" y="79.2" transform="rotate(-90 132.7 79.2)">TXENABLE</text>
<text x="135.3" y="78.5" transform="rotate(-90 135.3 78.5)">VCCRXMX</text>
<text x="153" y="79.7" transform="rotate(-90 153 79.7)">VCCRXVGA</text>
<text x="160.5" y="80.7">RXBBQ+</text>
<text x="160.9" y="83.2">RXBBQ-</text>
<text x="281.4" y="83.9">GND</text>
<text x="373.5" y="79.5">C?</text>
<text x="119.1" y="85.8">B5</text>
<text x="119.1" y="88.3">RXRF+</text>
<text x="165.6" y="88.3">B7</text>
<text x="165.6" y="85.8">B6</text>
<text x="371.9" y="87.1">0.33uF</text>
<text x="373.5" y="89.6">C?</text>
<text x="377.9" y="87.7">GND</text>
<text x="119.1" y="90.8">RXRF-</text>
<text x="119.1" y="93.4">B4</text>
<text x="119.1" y="95.9">VCCTXPAD</text>
<text x="163.8" y="90.8">RSSI</text>
<text x="164.8" y="93.4">DIN</text>
<text x="165.4" y="95.9">CS</text>
<text x="299.1" y="95.2" transform="rotate(-90 299.1 95.2)">C?</text>
<text x="309.2" y="95.2" transform="rotate(-90 309.2 95.2)">C?</text>
<text x="88.3" y="101.5" transform="rotate(-90 88.3 101.5)">C?</text>
<text x="119.1" y="98.5">B3</text>
<text x="119.1" y="101">B2</text>
<text x="160.3" y="101">VCCVCO</text>
<text x="162.9" y="98.5">DOUT</text>
<text x="296.7" y="96.3" transform="rotate(-90 296.7 96.3)">2.2uF</text>
<text x="306.9" y="96.3" transform="rotate(-90 306.9 96.3)">0.1uF</text>
<text x="90.6" y="102.4" transform="rotate(-90 90.6 102.4)">22pF</text>
<text x="97.9" y="104.7">R?</text>
<text x="102.2" y="105" transform="rotate(-90 102.2 105)">100</text>
<text x="119.1" y="103.5">TXRF+</text>
<text x="119.1" y="106.1">TXRF-</text>
<text x="160.1" y="106.1">GNDVCO</text>
<text x="160.6" y="103.5">BYPASS</text>
<text x="193.6" y="107.9" transform="rotate(-90 193.6 107.9)">C?</text>
<text x="201.5" y="106.7" transform="rotate(-90 201.5 106.7)">100nF</text>
<text x="203.8" y="105.3" transform="rotate(-90 203.8 105.3)">C?</text>
<text x="295.4" y="102.9">GND</text>
<text x="360.7" y="103.6">TP? TP? TP? TP? TP? TP? TP? TP? TP? TP? TP?</text>
<text x="92.2" y="109.3">GND</text>
<text x="119.1" y="108.6">B1</text>
<text x="160.6" y="108.6">ENABLE</text>
<text x="191.3" y="108.3" transform="rotate(-90 191.3 108.3)">1uF</text>
<text x="195" y="113.1">GND</text>
<text x="130.2" y="118.4" transform="rotate(-90 130.2 118.4)">VCCTXMX</text>
<text x="132.7" y="118.4" transform="rotate(-90 132.7 118.4)">PABIAS</text>
<text x="135.3" y="118.4" transform="rotate(-90 135.3 118.4)">SCLK</text>
<text x="137.8" y="118.4" transform="rotate(-90 137.8 118.4)">CLOCKOUT</text>
<text x="140.3" y="118.4" transform="rotate(-90 140.3 118.4)">XTAL2</text>
<text x="142.9" y="118.4" transform="rotate(-90 142.9 118.4)">XTAL1</text>
<text x="145.4" y="118.4" transform="rotate(-90 145.4 118.4)">VCCXTAL</text>
<text x="148" y="118.4" transform="rotate(-90 148 118.4)">VCCDIG</text>
<text x="150.5" y="118.4" transform="rotate(-90 150.5 118.4)">VCCCP</text>
<text x="153" y="118.4" transform="rotate(-90 153 118.4)">GNDCP</text>
<text x="155.6" y="118.4" transform="rotate(-90 155.6 118.4)">CPOUT+</text>
<text x="158.1" y="118.4" transform="rotate(-90 158.1 118.4)">CPOUT-</text>
<text x="184.9" y="118.1">GND</text>
<text x="335.2" y="118.2">ADC_CLK_SEL</text>
<text x="340.6" y="115.9">J?</text>
<text x="178.5" y="125.8">GND</text>
<text x="264.7" y="123.3">+3.3V</text>
<text x="191.8" y="130">180pF</text>
<text x="127.5" y="132.9">C?</text>
<text x="127.7" y="135.2">22pF</text>
<text x="150.6" y="134.7">GND</text>
<text x="195.7" y="132.8">C?</text>
<text x="122.6" y="142.3">GND</text>
<text x="191.5" y="139.9" transform="rotate(-90 191.5 139.9)">475</text>
<text x="193.8" y="139.6" transform="rotate(-90 193.8 139.6)">R?</text>
<text x="204.2" y="139.9" transform="rotate(-90 204.2 139.9)">475</text>
<text x="206.5" y="139.6" transform="rotate(-90 206.5 139.6)">R?</text>
<text x="105.1" y="149">1nF</text>
<text x="105.5" y="146.7">C?</text>
<text x="148.2" y="145.6" transform="rotate(-90 148.2 145.6)">10nF</text>
<text x="150.5" y="144.7" transform="rotate(-90 150.5 144.7)">C?</text>
<text x="160.9" y="145.6" transform="rotate(-90 160.9 145.6)">10nF</text>
<text x="163.2" y="144.7" transform="rotate(-90 163.2 144.7)">C?</text>
<text x="177.4" y="145.6" transform="rotate(-90 177.4 145.6)">10nF</text>
<text x="179.7" y="144.7" transform="rotate(-90 179.7 144.7)">C?</text>
<text x="191.8" y="148">180pF</text>
<text x="195.7" y="145.5">C?</text>
<text x="141.7" y="156.2">GND</text>
<text x="151.8" y="156.2">GND</text>
<text x="160.7" y="156.2">GND</text>
</g>
<text font-size="1.8" fill="#0000c2" x="208.3" y="34.1">Separadores para medición</text>
</svg>
